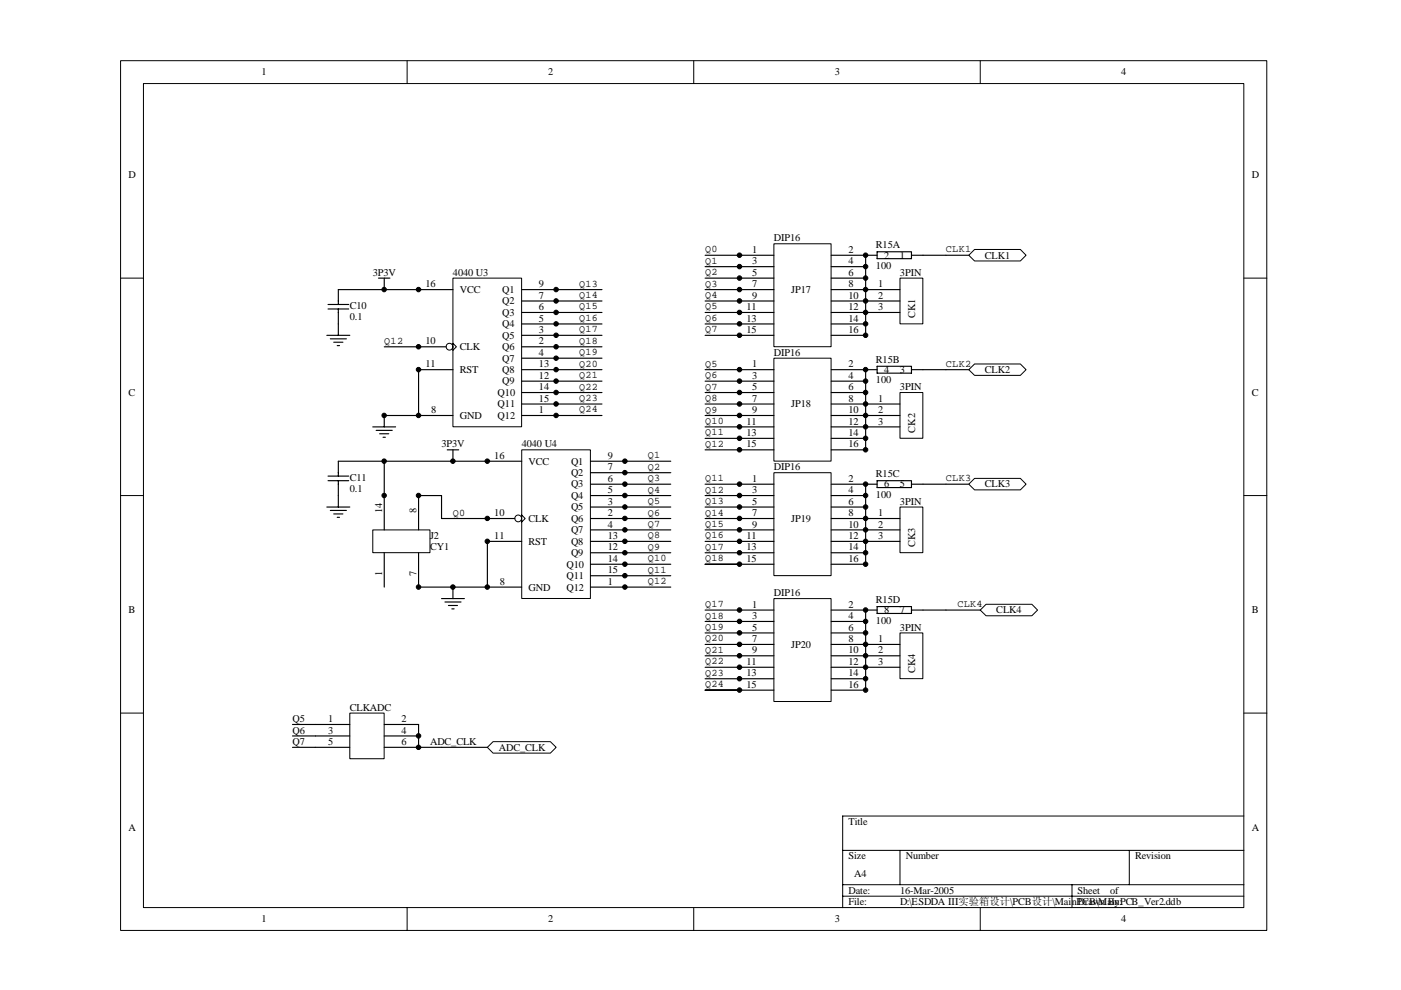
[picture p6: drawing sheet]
<svg xmlns="http://www.w3.org/2000/svg" width="297mm" height="210mm" viewBox="0 0 297 210" stroke-linecap="round" stroke-linejoin="round" font-family="sans-serif">
<g fill="none" stroke="#000" stroke-width=".21">
<path d="M25.6 12.9h243v184.4h-243zM30.4 17.7h233.3v174.7h-233.3zM86.3 12.9v4.8M147.1 12.9v4.8M207.8 12.9v4.8M25.6 59h4.8M263.7 59h4.9M25.6 105.1h4.8M263.7 105.1h4.9M25.6 151.2h4.8M263.7 151.2h4.9M263.7 173h-85v19.4"/>
<path d="M86.3 192.4v4.9M147.1 192.4v4.9M178.7 180.3h85M178.7 187.6h85M178.7 190h85M190.8 180.3v7.3M207.8 192.4v4.9M227.3 187.6v4.8M239.4 180.3v7.3"/>
</g>
<path d="M164.1 100.2h12.1v21.8h-12.1z" fill="#fff"/>
<path d="M164.1 100.2h12.1v21.8h-12.1z" fill="none" stroke="#000" stroke-width=".21"/>
<g fill="none" stroke="#000" stroke-width=".24">
<path d="M156.8 102.7h7.3M156.8 105.1h7.3M156.8 107.5h7.3M156.8 109.9h7.3M156.8 112.4h7.3M156.8 114.8h7.3M156.8 117.2h7.3M156.8 119.6h7.3M176.2 102.7h7.3M176.2 105.1h7.3M176.2 107.5h7.3M176.2 109.9h7.3"/>
<path d="M176.2 112.4h7.3M176.2 114.8h7.3M176.2 117.2h7.3M176.2 119.6h7.3"/>
</g>
<path d="M164.1 76h12.1v21.8h-12.1z" fill="#fff"/>
<path d="M164.1 75.9h12.1v21.9h-12.1z" fill="none" stroke="#000" stroke-width=".21"/>
<g fill="none" stroke="#000" stroke-width=".24">
<path d="M156.8 78.4h7.3M176.2 78.4h7.3M156.8 80.8h7.3M156.8 83.2h7.3M156.8 85.7h7.3M156.8 88.1h7.3M156.8 90.5h7.3M156.8 92.9h7.3M156.8 95.4h7.3M176.2 80.8h7.3M176.2 83.2h7.3M176.2 85.7h7.3"/>
<path d="M176.2 88.1h7.3M176.2 90.5h7.3M176.2 92.9h7.3M176.2 95.4h7.3"/>
</g>
<path d="M164.1 51.7h12.1v21.8h-12.1z" fill="#fff"/>
<path d="M164.1 51.7h12.1v21.8h-12.1z" fill="none" stroke="#000" stroke-width=".21"/>
<g fill="none" stroke="#000" stroke-width=".24">
<path d="M156.8 54.1h7.3M156.8 56.5h7.3M156.8 59h7.3M176.2 54.1h7.3M176.2 56.5h7.3M176.2 59h7.3M156.8 61.4h7.3M156.8 63.8h7.3M156.8 66.3h7.3M156.8 68.7h7.3M156.8 71.1h7.3M176.2 61.4h7.3"/>
<path d="M176.2 63.8h7.3M176.2 66.3h7.3M176.2 68.7h7.3M176.2 71.1h7.3"/>
</g>
<path d="M164.1 126.9h12.1v21.8h-12.1z" fill="#fff"/>
<path d="M164.1 126.9h12.1v21.8h-12.1z" fill="none" stroke="#000" stroke-width=".21"/>
<g fill="none" stroke="#000" stroke-width=".24">
<path d="M156.8 129.3h7.3M156.8 131.8h7.3M156.8 134.2h7.3M156.8 136.6h7.3M156.8 139h7.3M176.2 129.3h7.3M176.2 131.8h7.3M176.2 134.2h7.3M176.2 136.6h7.3M176.2 139h7.3M156.8 141.5h7.3M156.8 143.9h7.3"/>
<path d="M156.8 146.3h7.3M176.2 141.5h7.3M176.2 143.9h7.3M176.2 146.3h7.3"/>
</g>
<path d="M190.8 59h4.9v9.7h-4.9z" fill="#fff"/>
<path d="M190.8 59h4.9v9.7h-4.9z" fill="none" stroke="#000" stroke-width=".21"/>
<path d="M183.5 61.4h7.3M183.5 63.8h7.3M183.5 66.3h7.3" fill="none" stroke="#000" stroke-width=".24"/>
<path d="M190.8 83.2h4.9v9.7h-4.9z" fill="#fff"/>
<path d="M190.8 83.2h4.9v9.7h-4.9z" fill="none" stroke="#000" stroke-width=".21"/>
<path d="M183.5 85.7h7.3M183.5 88.1h7.3M183.5 90.5h7.3" fill="none" stroke="#000" stroke-width=".24"/>
<path d="M190.8 107.5h4.9v9.7h-4.9z" fill="#fff"/>
<path d="M190.8 107.5h4.9v9.7h-4.9z" fill="none" stroke="#000" stroke-width=".21"/>
<path d="M183.5 109.9h7.3M183.5 112.4h7.3M183.5 114.8h7.3" fill="none" stroke="#000" stroke-width=".24"/>
<path d="M190.8 134.2h4.9v9.7h-4.9z" fill="#fff"/>
<path d="M190.8 134.2h4.9v9.7h-4.9z" fill="none" stroke="#000" stroke-width=".21"/>
<g fill="none" stroke="#000" stroke-width=".24">
<path d="M80.2 59h2.5M81.5 59v2.4M149.5 59h7.3M149.5 56.5h7.3M149.5 54.1h7.3M149.5 78.4h7.3M149.5 71.1h7.3M149.5 68.7h7.3M149.5 66.3h7.3M149.5 63.8h7.3M149.5 61.4h7.3M79 90.5h4.9"/>
<path d="M79.8 91.2h3.4M80.5 92h1.9M81.2 92.7h.5M81.5 88.1v2.4M149.5 95.4h7.3M149.5 92.9h7.3M149.5 90.5h7.3M149.5 88.1h7.3M149.5 85.7h7.3M149.5 83.2h7.3M149.5 80.8h7.3M149.5 119.6h7.3h-7.3"/>
<path d="M149.5 117.2h7.3M149.5 114.8h7.3M149.5 112.4h7.3M149.5 109.9h7.3M149.5 107.5h7.3M149.5 105.1h7.3M149.5 102.7h7.3M149.5 136.6h7.3M149.5 139h7.3M149.5 129.3h7.3M149.5 131.8h7.3M149.5 134.2h7.3"/>
<path d="M183.5 136.6h7.3M183.5 139h7.3M149.5 146.3h7.3h-7.3M149.5 141.5h7.3M149.5 143.9h7.3M183.5 141.5h7.3"/>
</g>
<g fill="#000" stroke="#000" stroke-width=".21">
<circle cx="156.8" cy="54.1" r=".48"/>
<circle cx="156.8" cy="59" r=".48"/>
<circle cx="156.8" cy="56.5" r=".48"/>
<circle cx="183.5" cy="54.1" r=".48"/>
<circle cx="183.5" cy="59" r=".48"/>
<circle cx="183.5" cy="56.5" r=".48"/>
<circle cx="156.8" cy="61.4" r=".48"/>
<circle cx="156.8" cy="66.2" r=".48"/>
<circle cx="156.8" cy="63.8" r=".48"/>
<circle cx="156.8" cy="71.1" r=".48"/>
<circle cx="156.8" cy="78.4" r=".48"/>
<circle cx="156.8" cy="68.7" r=".47"/>
<circle cx="183.5" cy="61.4" r=".48"/>
<circle cx="183.5" cy="66.2" r=".48"/>
<circle cx="183.5" cy="78.4" r=".48"/>
<circle cx="183.5" cy="71.1" r=".48"/>
<circle cx="183.5" cy="63.8" r=".48"/>
<circle cx="183.5" cy="68.7" r=".47"/>
<circle cx="156.8" cy="90.5" r=".48"/>
<circle cx="156.8" cy="92.9" r=".48"/>
<circle cx="156.8" cy="83.2" r=".48"/>
<circle cx="156.8" cy="80.8" r=".48"/>
<circle cx="156.8" cy="88.1" r=".48"/>
<circle cx="156.8" cy="85.6" r=".48"/>
<circle cx="156.8" cy="95.4" r=".48"/>
<circle cx="183.5" cy="90.5" r=".48"/>
<circle cx="183.5" cy="92.9" r=".48"/>
<circle cx="183.5" cy="83.2" r=".48"/>
<circle cx="183.5" cy="88.1" r=".48"/>
<circle cx="183.5" cy="80.8" r=".48"/>
<circle cx="183.5" cy="85.6" r=".48"/>
<circle cx="183.5" cy="95.4" r=".48"/>
<circle cx="156.8" cy="119.6" r=".48"/>
<circle cx="156.8" cy="114.8" r=".48"/>
<circle cx="156.8" cy="107.5" r=".48"/>
<circle cx="156.8" cy="102.6" r=".48"/>
<circle cx="156.8" cy="105.1" r=".48"/>
<circle cx="156.8" cy="112.3" r=".48"/>
<circle cx="156.8" cy="117.2" r=".47"/>
<circle cx="156.8" cy="109.9" r=".47"/>
<circle cx="183.5" cy="102.6" r=".48"/>
<circle cx="183.5" cy="114.8" r=".48"/>
<circle cx="183.5" cy="107.5" r=".48"/>
<circle cx="183.5" cy="105.1" r=".48"/>
<circle cx="183.5" cy="119.6" r=".48"/>
<circle cx="183.5" cy="112.3" r=".48"/>
<circle cx="183.5" cy="117.2" r=".47"/>
<circle cx="183.5" cy="109.9" r=".47"/>
<circle cx="156.8" cy="131.7" r=".48"/>
<circle cx="156.8" cy="129.3" r=".48"/>
<circle cx="156.8" cy="134.2" r=".48"/>
<circle cx="156.8" cy="136.6" r=".48"/>
<circle cx="156.8" cy="139" r=".48"/>
<circle cx="183.5" cy="129.3" r=".48"/>
<circle cx="183.5" cy="134.2" r=".48"/>
<circle cx="183.5" cy="131.7" r=".48"/>
<circle cx="183.5" cy="139" r=".48"/>
<circle cx="183.5" cy="136.6" r=".48"/>
<circle cx="156.8" cy="143.9" r=".48"/>
<circle cx="156.8" cy="141.5" r=".48"/>
<circle cx="183.5" cy="146.3" r=".48"/>
<circle cx="183.5" cy="143.9" r=".48"/>
<circle cx="183.5" cy="141.5" r=".48"/>
</g>
<path d="M96.1 59h14.5v31.5h-14.5z" fill="#fff"/>
<g fill="none" stroke="#000" stroke-width=".21">
<path d="M96 59h14.6v31.5h-14.6zM96 72.8l.8 .7-.8 .8"/>
<circle cx="95.3" cy="73.5" r=".72"/>
</g>
<g fill="none" stroke="#000" stroke-width=".24">
<path d="M88.7 73.5h5.9M88.7 78.4h7.3M88.7 61.4h7.3M110.6 73.5h7.3M110.6 78.4h7.3M110.6 61.4h7.3M110.6 63.8h7.3M110.6 66.3h7.3M110.6 68.7h7.3M110.6 71.1h7.3M110.6 75.9h7.3M88.7 88.1h7.3"/>
<path d="M110.6 80.8h7.3M110.6 83.2h7.3M110.6 85.7h7.3M110.6 88.1h7.3"/>
</g>
<path d="M110.6 95.4h14.6v31.5h-14.6z" fill="#fff"/>
<g fill="none" stroke="#000" stroke-width=".21">
<path d="M110.6 95.4h14.6v31.5h-14.6zM110.6 109.2l.8 .7-.8 .8"/>
<circle cx="109.9" cy="109.9" r=".72"/>
</g>
<g fill="none" stroke="#000" stroke-width=".24">
<path d="M183.5 54.1v17M200.6 54.1h4.8M81.5 73.5h7.2M81.5 61.4h7.2M88.7 78.4v9.7h-7.2M117.9 73.5h9.7M117.9 78.4h9.7M117.9 75.9h9.7M117.9 71.1h9.7M117.9 68.7h9.7M117.9 66.3h9.7M117.9 63.8h9.7"/>
<path d="M117.9 61.4h9.7M183.5 78.4v17M200.6 78.4h4.8M94.8 95.4h2.5M96 95.4v2.4M110.6 97.8h-29.1v7.3M117.9 88.1h9.7M117.9 85.7h9.7M117.9 83.2h9.7M117.9 80.8h9.7M125.2 97.8h17M88.7 105.1h4.9v4.8h15.6"/>
<path d="M110.6 114.8h-7.3v9.7h-14.6M125.2 109.9h17M125.2 114.8h17M125.2 100.2h17M125.2 102.7h17M125.2 105.1h17M125.2 107.5h17M125.2 112.4h17M125.2 117.2h17M125.2 119.6h17M183.5 102.7v16.9M200.6 102.7h4.8"/>
<path d="M93.6 126.9h4.9M94.3 127.6h3.4M95.1 128.4h1.9M95.8 129.1h.5M96 124.5v2.4M103.3 124.5h7.3M125.2 122.1h17M125.2 124.5h17M183.5 129.3v17M200.6 129.3h7.2"/>
</g>
<g fill="#000" stroke="#000" stroke-width=".21">
<circle cx="81.4" cy="61.4" r=".47"/>
<circle cx="88.7" cy="61.4" r=".48"/>
<circle cx="88.7" cy="73.5" r=".48"/>
<circle cx="88.7" cy="78.4" r=".48"/>
<circle cx="117.9" cy="61.4" r=".48"/>
<circle cx="117.9" cy="73.5" r=".48"/>
<circle cx="117.9" cy="66.2" r=".48"/>
<circle cx="117.9" cy="78.4" r=".48"/>
<circle cx="117.9" cy="63.8" r=".48"/>
<circle cx="117.9" cy="71.1" r=".48"/>
<circle cx="117.9" cy="68.7" r=".47"/>
<circle cx="117.9" cy="75.9" r=".47"/>
<circle cx="81.4" cy="88.1" r=".47"/>
<circle cx="88.7" cy="88.1" r=".48"/>
<circle cx="96" cy="97.8" r=".48"/>
<circle cx="103.3" cy="97.8" r=".48"/>
<circle cx="117.9" cy="83.2" r=".48"/>
<circle cx="117.9" cy="80.8" r=".48"/>
<circle cx="117.9" cy="88.1" r=".48"/>
<circle cx="117.9" cy="85.6" r=".48"/>
<circle cx="132.5" cy="97.8" r=".48"/>
<circle cx="81.4" cy="105.1" r=".47"/>
<circle cx="88.7" cy="105.1" r=".48"/>
<circle cx="103.3" cy="114.8" r=".48"/>
<circle cx="103.3" cy="109.9" r=".47"/>
<circle cx="132.5" cy="114.8" r=".48"/>
<circle cx="132.5" cy="102.6" r=".48"/>
<circle cx="132.5" cy="100.2" r=".48"/>
<circle cx="132.5" cy="119.6" r=".48"/>
<circle cx="132.5" cy="107.5" r=".48"/>
<circle cx="132.5" cy="105.1" r=".48"/>
<circle cx="132.5" cy="112.3" r=".48"/>
<circle cx="132.5" cy="117.2" r=".47"/>
<circle cx="132.5" cy="109.9" r=".47"/>
<circle cx="88.7" cy="124.5" r=".48"/>
<circle cx="96" cy="124.5" r=".48"/>
<circle cx="103.3" cy="124.5" r=".48"/>
<circle cx="132.5" cy="122.1" r=".48"/>
<circle cx="132.5" cy="124.5" r=".48"/>
</g>
<path d="M79.1 112.4h12.1v4.8h-12.1z" fill="#fff"/>
<path d="M79 112.4h12.2v4.8h-12.2z" fill="none" stroke="#000" stroke-width=".21"/>
<path d="M81.5 105.1v7.3M81.5 117.2v7.3M88.7 105.1v7.3M88.7 117.2v7.3" fill="none" stroke="#000" stroke-width=".24"/>
<g fill="#fff" stroke="#000" stroke-width=".21">
<path d="M205.4 54.1l1.2-1.2h9.7l1.2 1.2-1.2 1.2h-9.7z" fill-rule="evenodd"/>
<path d="M205.4 78.4l1.2-1.2h9.7l1.2 1.2-1.2 1.2h-9.7z" fill-rule="evenodd"/>
<path d="M205.4 102.7l1.2-1.3h9.7l1.2 1.3-1.2 1.2h-9.7z" fill-rule="evenodd"/>
<path d="M209.1 128.1h9.7l1.2 1.2-1.2 1.3h-9.7l-1.3-1.3z" fill-rule="evenodd"/>
</g>
<path d="M74.2 151.2h7.2v9.7h-7.2z" fill="#fff"/>
<path d="M74.2 151.2h7.2v9.7h-7.2z" fill="none" stroke="#000" stroke-width=".21"/>
<path d="M62 153.6h12.2M62 156h12.2M62 158.5h12.2M81.5 153.6h7.2v4.9h4.9M81.5 156h7.2M81.5 158.5h7.2" fill="none" stroke="#000" stroke-width=".24"/>
<path d="M104.5 157.2h12.2l1.2 1.3-1.2 1.2h-12.2l-1.2-1.2z" fill-rule="evenodd" fill="#fff" stroke="#000" stroke-width=".21"/>
<g fill="none" stroke="#000" stroke-width=".24">
<path d="M183.5 54.1h2.5M186 53.4h7.2v1.4h-7.2zM193.2 54.1h7.4M69.3 71.1h4.9M69.6 65.5h4.3M69.6 64.6h4.3M70 71.8h3.4M70.8 72.6h1.9M71.5 73.3h.5M71.7 65.5v5.6M81.5 61.4h-9.8v3.2M183.5 78.4h2.5"/>
<path d="M186 77.7h7.2v1.4h-7.2zM193.2 78.4h7.4M81.5 97.8h-9.8v3.1M69.3 107.5h4.9M69.6 101.9h4.3M69.6 100.9h4.3M70 108.2h3.4M70.8 109h1.9M71.5 109.7h.5M71.7 101.9v5.6M183.5 102.7h2.5M186 101.9h7.2v1.5h-7.2z"/>
<path d="M193.2 102.7h7.4M183.5 129.3h2.5M186 128.6h7.2v1.5h-7.2zM193.2 129.3h7.4M93.6 158.5h9.7"/>
</g>
<g fill="#000" stroke="#000" stroke-width=".21">
<circle cx="81.4" cy="97.8" r=".47"/>
<circle cx="88.7" cy="156" r=".48"/>
<circle cx="88.7" cy="158.5" r=".47"/>
<circle cx="156.8" cy="146.3" r=".48"/>
</g>
<g font-size="2.2">
<text x="55.5" y="16">1</text>
<text x="116.2" y="16">2</text>
<text x="177" y="16">3</text>
<text x="237.7" y="16">4</text>
<text x="27.3" y="37.8">D</text>
<text x="265.4" y="37.8">D</text>
<text x="159.5" y="53.6">1</text>
<text x="164.1" y="51.2">DIP16</text>
<text x="179.9" y="53.6">2</text>
<text x="185.7" y="52.6">R15A</text>
<text x="79" y="58.5">3P3V</text>
<text x="96" y="58.5">4040 U3</text>
<text x="159.5" y="56">3</text>
<text x="159.5" y="58.5">5</text>
<text x="179.9" y="56">4</text>
<text x="179.9" y="58.5">6</text>
<text x="185.7" y="57">100</text>
<text x="187.4" y="54.8">2</text>
<text x="190.8" y="58.5">3PIN</text>
<text x="190.8" y="54.8">1</text>
<text x="208.8" y="54.8">CLK1</text>
<text x="74.2" y="65.5">C10</text>
<text x="90.2" y="60.9">16</text>
<text x="97.5" y="62.1">VCC</text>
<text x="106.5" y="62.1">Q1</text>
<text x="106.5" y="64.5">Q2</text>
<text x="114.3" y="60.9">9</text>
<text x="114.3" y="63.3">7</text>
<text x="114.3" y="65.7">6</text>
<text x="158.3" y="65.7">11</text>
<text x="159.5" y="60.9">7</text>
<text x="159.5" y="63.3">9</text>
<text x="167.7" y="62.1">JP17</text>
<text x="179.9" y="60.9">8</text>
<text x="179.9" y="63.3">10</text>
<text x="179.9" y="65.7">12</text>
<text x="186.2" y="60.9">1</text>
<text x="186.2" y="63.3">2</text>
<text x="186.2" y="65.7">3</text>
<text x="74.2" y="67.9">0.1</text>
<text x="106.5" y="67">Q3</text>
<text x="106.5" y="69.4">Q4</text>
<text x="106.5" y="71.8">Q5</text>
<text x="114.3" y="68.2">5</text>
<text x="114.3" y="70.6">3</text>
<text x="158.3" y="68.2">13</text>
<text x="158.3" y="70.6">15</text>
<text x="179.9" y="68.2">14</text>
<text x="179.9" y="70.6">16</text>
<text x="194" y="67.5" transform="rotate(-90 194 67.5)">CK1</text>
<text x="90.2" y="73">10</text>
<text x="90.2" y="77.9">11</text>
<text x="97.5" y="74.3">CLK</text>
<text x="106.5" y="74.3">Q6</text>
<text x="106.5" y="76.7">Q7</text>
<text x="114.3" y="73">2</text>
<text x="114.3" y="75.5">4</text>
<text x="114.3" y="77.9">13</text>
<text x="159.5" y="77.9">1</text>
<text x="164.1" y="75.5">DIP16</text>
<text x="179.9" y="77.9">2</text>
<text x="185.7" y="76.9">R15B</text>
<text x="27.3" y="83.9">C</text>
<text x="97.5" y="79.1">RST</text>
<text x="105.5" y="83.9">Q10</text>
<text x="106.5" y="79.1">Q8</text>
<text x="106.5" y="81.5">Q9</text>
<text x="114.3" y="82.7">14</text>
<text x="114.3" y="80.3">12</text>
<text x="159.5" y="80.3">3</text>
<text x="159.5" y="82.7">5</text>
<text x="179.9" y="80.3">4</text>
<text x="179.9" y="82.7">6</text>
<text x="185.7" y="81.3">100</text>
<text x="187.4" y="79.1">4</text>
<text x="190.8" y="82.7">3PIN</text>
<text x="190.8" y="79.1">3</text>
<text x="208.8" y="79.1">CLK2</text>
<text x="265.4" y="83.9">C</text>
<text x="91.4" y="87.6">8</text>
<text x="97.5" y="88.8">GND</text>
<text x="105.5" y="86.4">Q11</text>
<text x="105.5" y="88.8">Q12</text>
<text x="114.3" y="85.2">15</text>
<text x="114.3" y="87.6">1</text>
<text x="159.5" y="85.2">7</text>
<text x="159.5" y="87.6">9</text>
<text x="167.7" y="86.4">JP18</text>
<text x="179.9" y="85.2">8</text>
<text x="179.9" y="87.6">10</text>
<text x="186.2" y="85.2">1</text>
<text x="186.2" y="87.6">2</text>
<text x="93.6" y="94.9">3P3V</text>
<text x="110.6" y="94.9">4040 U4</text>
<text x="158.3" y="90">11</text>
<text x="158.3" y="92.4">13</text>
<text x="158.3" y="94.9">15</text>
<text x="179.9" y="90">12</text>
<text x="179.9" y="92.4">14</text>
<text x="179.9" y="94.9">16</text>
<text x="186.2" y="90">3</text>
<text x="194" y="91.7" transform="rotate(-90 194 91.7)">CK2</text>
<text x="74.2" y="101.9">C11</text>
<text x="104.8" y="97.3">16</text>
<text x="112.1" y="98.5">VCC</text>
<text x="121.1" y="98.5">Q1</text>
<text x="121.1" y="100.9">Q2</text>
<text x="128.9" y="97.3">9</text>
<text x="128.9" y="99.7">7</text>
<text x="164.1" y="99.7">DIP16</text>
<text x="185.7" y="101.2">R15C</text>
<text x="74.2" y="104.3">0.1</text>
<text x="121.1" y="103.4">Q3</text>
<text x="121.1" y="105.8">Q4</text>
<text x="128.9" y="102.2">6</text>
<text x="128.9" y="104.6">5</text>
<text x="128.9" y="107">3</text>
<text x="159.5" y="102.2">1</text>
<text x="159.5" y="104.6">3</text>
<text x="159.5" y="107">5</text>
<text x="179.9" y="102.2">2</text>
<text x="179.9" y="104.6">4</text>
<text x="179.9" y="107">6</text>
<text x="185.7" y="105.5">100</text>
<text x="187.4" y="103.4">6</text>
<text x="190.8" y="107">3PIN</text>
<text x="190.8" y="103.4">5</text>
<text x="208.8" y="103.4">CLK3</text>
<text x="81" y="108.7" transform="rotate(-90 81 108.7)">14</text>
<text x="88.3" y="108.7" transform="rotate(-90 88.3 108.7)">8</text>
<text x="104.8" y="109.4">10</text>
<text x="112.1" y="110.6">CLK</text>
<text x="121.1" y="108.2">Q5</text>
<text x="121.1" y="110.6">Q6</text>
<text x="121.1" y="113.1">Q7</text>
<text x="128.9" y="109.4">2</text>
<text x="128.9" y="111.9">4</text>
<text x="159.5" y="109.4">7</text>
<text x="159.5" y="111.9">9</text>
<text x="167.7" y="110.6">JP19</text>
<text x="179.9" y="109.4">8</text>
<text x="179.9" y="111.9">10</text>
<text x="186.2" y="109.4">1</text>
<text x="186.2" y="111.9">2</text>
<text x="91.2" y="114.3">J2</text>
<text x="91.2" y="116.7">CY1</text>
<text x="104.8" y="114.3">11</text>
<text x="112.1" y="115.5">RST</text>
<text x="121.1" y="115.5">Q8</text>
<text x="121.1" y="117.9">Q9</text>
<text x="128.9" y="119.1">14</text>
<text x="128.9" y="114.3">13</text>
<text x="128.9" y="116.7">12</text>
<text x="158.3" y="114.3">11</text>
<text x="158.3" y="116.7">13</text>
<text x="158.3" y="119.1">15</text>
<text x="179.9" y="114.3">12</text>
<text x="179.9" y="116.7">14</text>
<text x="179.9" y="119.1">16</text>
<text x="186.2" y="114.3">3</text>
<text x="194" y="116" transform="rotate(-90 194 116)">CK3</text>
<text x="81" y="122.1" transform="rotate(-90 81 122.1)">1</text>
<text x="88.3" y="122.1" transform="rotate(-90 88.3 122.1)">7</text>
<text x="106" y="124">8</text>
<text x="112.1" y="125.2">GND</text>
<text x="120.1" y="120.4">Q10</text>
<text x="120.1" y="122.8">Q11</text>
<text x="120.1" y="125.2">Q12</text>
<text x="128.9" y="121.6">15</text>
<text x="128.9" y="124">1</text>
<text x="27.3" y="130">B</text>
<text x="159.5" y="128.8">1</text>
<text x="159.5" y="131.3">3</text>
<text x="164.1" y="126.4">DIP16</text>
<text x="179.9" y="128.8">2</text>
<text x="179.9" y="131.3">4</text>
<text x="185.7" y="127.9">R15D</text>
<text x="187.4" y="130">8</text>
<text x="190.8" y="130">7</text>
<text x="211.2" y="130">CLK4</text>
<text x="265.4" y="130">B</text>
<text x="159.5" y="133.7">5</text>
<text x="159.5" y="136.1">7</text>
<text x="167.7" y="137.3">JP20</text>
<text x="179.9" y="133.7">6</text>
<text x="179.9" y="136.1">8</text>
<text x="185.7" y="132.2">100</text>
<text x="186.2" y="136.1">1</text>
<text x="190.8" y="133.7">3PIN</text>
<text x="158.3" y="141">11</text>
<text x="158.3" y="143.4">13</text>
<text x="159.5" y="138.6">9</text>
<text x="179.9" y="138.6">10</text>
<text x="179.9" y="141">12</text>
<text x="179.9" y="143.4">14</text>
<text x="186.2" y="138.6">2</text>
<text x="186.2" y="141">3</text>
<text x="194" y="142.7" transform="rotate(-90 194 142.7)">CK4</text>
<text x="158.3" y="145.8">15</text>
<text x="179.9" y="145.8">16</text>
<text x="62" y="153.1">Q5</text>
<text x="62" y="155.5">Q6</text>
<text x="69.6" y="153.1">1</text>
<text x="69.6" y="155.5">3</text>
<text x="74.2" y="150.7">CLKADC</text>
<text x="85.1" y="153.1">2</text>
<text x="85.1" y="155.5">4</text>
<text x="62" y="158">Q7</text>
<text x="69.6" y="158">5</text>
<text x="85.1" y="158">6</text>
<text x="91.2" y="158">ADC_CLK</text>
<text x="105.8" y="159.2">ADC_CLK</text>
<text x="27.3" y="176.2">A</text>
<text x="179.9" y="174.9">Title</text>
<text x="265.4" y="176.2">A</text>
<text x="179.9" y="182.2">Size</text>
<text x="181.1" y="185.9">A4</text>
<text x="192" y="182.2">Number</text>
<text x="240.6" y="182.2">Revision</text>
<text x="179.9" y="189.5">Date:</text>
<text x="179.9" y="191.9">File:</text>
<text x="190.8" y="189.5">16-Mar-2005</text>
<text x="190.8" y="191.9">D:\ESDDA III实验箱设计\PCB设计\MainPCB\MainPCB_Ver2.ddb</text>
<text x="228.5" y="189.5">Sheet</text>
<text x="228.5" y="191.9">Drawn By:</text>
<text x="235.4" y="189.5">of</text>
<text x="55.5" y="195.6">1</text>
<text x="116.2" y="195.6">2</text>
<text x="177" y="195.6">3</text>
<text x="237.7" y="195.6">4</text>
</g>
<g font-size="2.1">
<text x="149.5" y="53.5">Q0</text>
<text x="200.6" y="53.5">CLK1</text>
<text x="149.5" y="55.9">Q1</text>
<text x="149.5" y="58.3">Q2</text>
<text x="122.8" y="60.8">Q13</text>
<text x="122.8" y="63.2">Q14</text>
<text x="122.8" y="65.6">Q15</text>
<text x="149.5" y="60.8">Q3</text>
<text x="149.5" y="63.2">Q4</text>
<text x="149.5" y="65.6">Q5</text>
<text x="122.8" y="68">Q16</text>
<text x="122.8" y="70.5">Q17</text>
<text x="149.5" y="68.1">Q6</text>
<text x="149.5" y="70.5">Q7</text>
<text x="81.5" y="72.9">Q12</text>
<text x="122.8" y="72.9">Q18</text>
<text x="122.8" y="75.3">Q19</text>
<text x="122.8" y="77.7">Q20</text>
<text x="149.5" y="77.7">Q5</text>
<text x="200.6" y="77.7">CLK2</text>
<text x="122.8" y="80.2">Q21</text>
<text x="122.8" y="82.6">Q22</text>
<text x="149.5" y="80.2">Q6</text>
<text x="149.5" y="82.6">Q7</text>
<text x="122.8" y="85">Q23</text>
<text x="122.8" y="87.5">Q24</text>
<text x="149.5" y="85">Q8</text>
<text x="149.5" y="87.5">Q9</text>
<text x="149.5" y="89.9">Q10</text>
<text x="149.5" y="92.3">Q11</text>
<text x="149.5" y="94.7">Q12</text>
<text x="137.3" y="97.2">Q1</text>
<text x="137.3" y="99.6">Q2</text>
<text x="137.3" y="102">Q3</text>
<text x="137.3" y="104.5">Q4</text>
<text x="137.3" y="106.9">Q5</text>
<text x="149.5" y="102">Q11</text>
<text x="149.5" y="104.5">Q12</text>
<text x="149.5" y="106.9">Q13</text>
<text x="200.6" y="102">CLK3</text>
<text x="96" y="109.3">Q0</text>
<text x="137.3" y="109.3">Q6</text>
<text x="137.3" y="111.7">Q7</text>
<text x="149.5" y="109.3">Q14</text>
<text x="149.5" y="111.7">Q15</text>
<text x="137.3" y="114.2">Q8</text>
<text x="137.3" y="116.6">Q9</text>
<text x="137.3" y="119">Q10</text>
<text x="149.5" y="114.2">Q16</text>
<text x="149.5" y="116.6">Q17</text>
<text x="149.5" y="119">Q18</text>
<text x="137.3" y="121.4">Q11</text>
<text x="137.3" y="123.9">Q12</text>
<text x="149.5" y="128.7">Q17</text>
<text x="149.5" y="131.1">Q18</text>
<text x="203" y="128.7">CLK4</text>
<text x="149.5" y="133.6">Q19</text>
<text x="149.5" y="136">Q20</text>
<text x="149.5" y="138.4">Q21</text>
<text x="149.5" y="140.8">Q22</text>
<text x="149.5" y="143.3">Q23</text>
<text x="149.5" y="145.7">Q24</text>
</g>
</svg>
